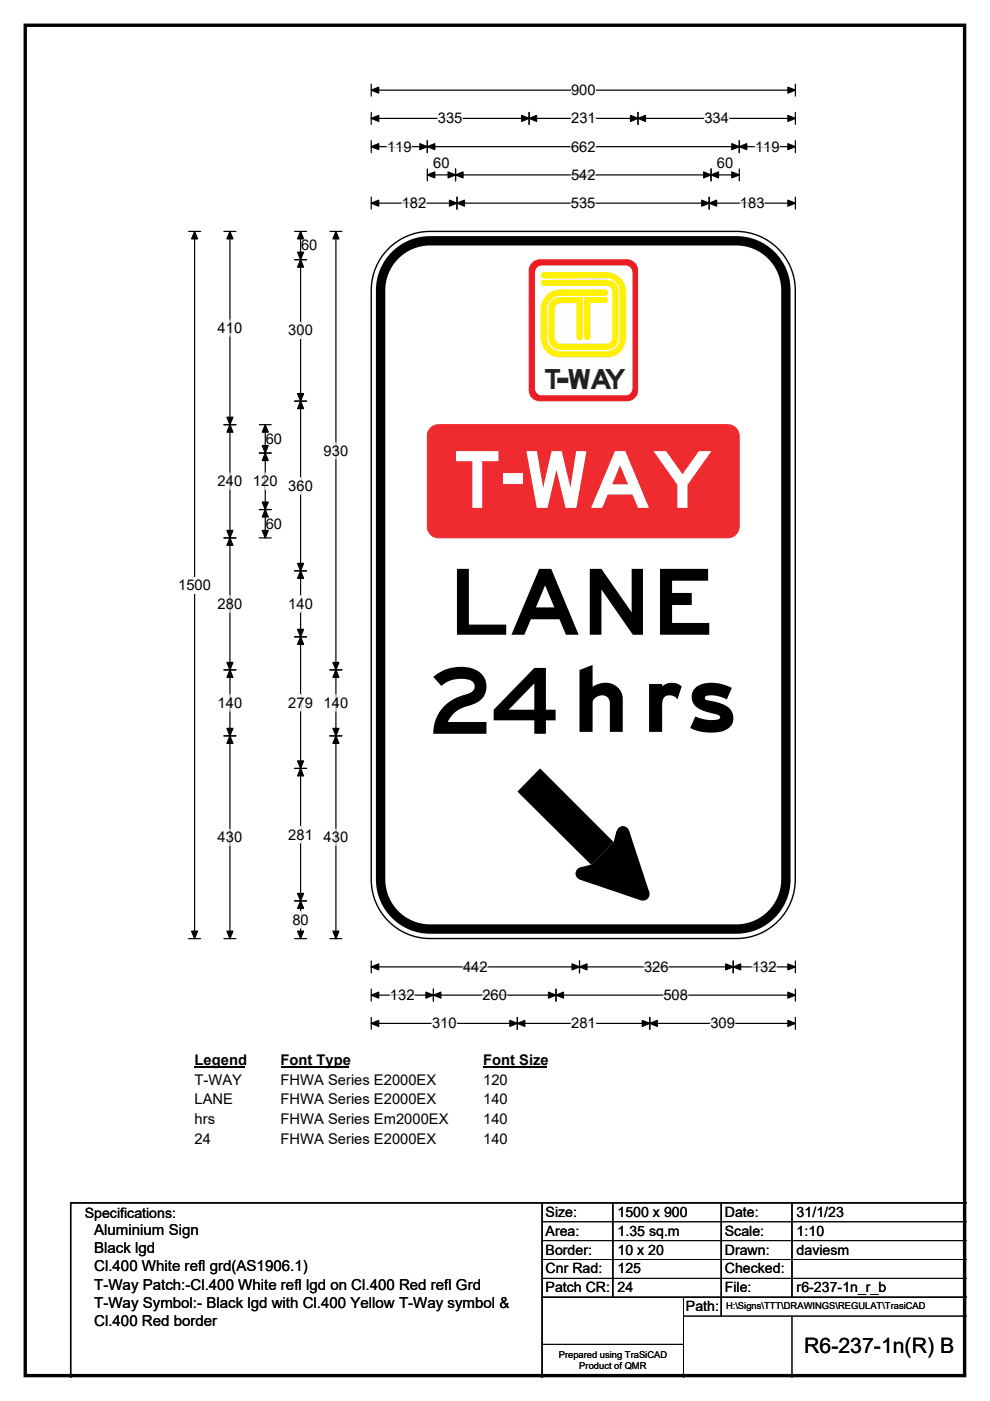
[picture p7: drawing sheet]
<svg xmlns="http://www.w3.org/2000/svg" width="210mm" height="297mm" viewBox="0 0 210 297" stroke-linecap="round" stroke-linejoin="round" font-family="sans-serif">
<path d="M5.4 5.4h199.2v286.3h-199.2z" fill="none" stroke="#000" stroke-width=".72"/>
<path d="M78.7 19.1h90M78.7 17.8v2.6M168.7 17.8v2.6" fill="none" stroke="#000" stroke-width=".25"/>
<path d="M78.7 19.1l1.6-.6v1.2zM167.1 18.5l1.6 .6-1.6 .6z" fill="#000" stroke="#000" stroke-width=".25"/>
<path d="M121.1 17.4h5.2v3.5h-5.2z" fill="#fff"/>
<g fill="none" stroke="#000" stroke-width=".25">
<path d="M78.7 25.1h90M78.7 23.8v2.6M78.7 29.8v2.6M78.7 31.1h90M90.6 29.8v2.6M90.6 35.8v2.6M90.6 37.1h66.2M96.6 35.8v2.6M112.2 23.8v2.6M135.3 23.8v2.6M150.8 35.8v2.6M156.8 29.8v2.6"/>
<path d="M156.8 35.8v2.6M168.7 23.8v2.6M168.7 29.8v2.6M40 49.1h2.5M41.3 49.1v149.9M78.7 41.8v2.5M78.7 43.1h90M96.9 41.8v2.5M150.4 41.8v2.5M168.7 41.8v2.5M40 199h2.5M78.7 203.7v2.6"/>
<path d="M78.7 209.7v2.6M78.7 215.7v2.5M78.7 205h90M78.7 211h90M78.7 217h90M91.9 209.7v2.6M109.7 215.7v2.5M117.9 209.7v2.6M122.9 203.7v2.6M137.8 215.7v2.5M155.5 203.7v2.6M168.7 203.7v2.6"/>
<path d="M168.7 209.7v2.6M168.7 215.7v2.5"/>
</g>
<g fill="#000" stroke="#000" stroke-width=".25">
<path d="M78.7 25.1l1.6-.6v1.2zM78.7 31.1l1.6-.6v1.2zM90.6 31.1l1.6-.6v1.2zM89 30.5l1.6 .6-1.6 .6zM90.6 37.1l1.6-.7v1.3zM96.6 37.1l1.6-.7v1.3zM95 36.4l1.6 .7-1.6 .6zM112.2 25.1l1.6-.6v1.2zM110.6 24.5l1.6 .6-1.6 .6zM133.7 24.5l1.6 .6-1.6 .6zM135.3 25.1l1.6-.6v1.2zM149.2 36.4l1.6 .7-1.6 .6z"/>
<path d="M150.8 37.1l1.6-.7v1.3zM155.2 30.5l1.6 .6-1.6 .6zM156.8 31.1l1.6-.6v1.2zM155.2 36.4l1.6 .7-1.6 .6zM167.1 24.5l1.6 .6-1.6 .6zM167.1 30.5l1.6 .6-1.6 .6zM41.3 49.1l.6 1.6h-1.3zM78.7 43.1l1.6-.7v1.3zM96.9 43.1l1.6-.7v1.3zM95.3 42.4l1.6 .7-1.6 .6zM148.8 42.4l1.6 .7-1.6 .6zM150.4 43.1l1.6-.7v1.3z"/>
<path d="M167.1 42.4l1.6 .7-1.6 .6zM40.6 197.4h1.3l-.6 1.6zM78.7 205l1.6-.6v1.2zM78.7 211l1.6-.6v1.2zM78.7 217l1.6-.7v1.3zM91.9 211l1.6-.6v1.2zM90.3 210.4l1.6 .6-1.6 .6zM109.7 217l1.6-.7v1.3zM108.1 216.3l1.6 .7-1.6 .6zM116.3 210.4l1.6 .6-1.6 .6zM117.9 211l1.6-.6v1.2zM122.9 205l1.6-.6v1.2z"/>
<path d="M121.3 204.4l1.6 .6-1.6 .6zM136.2 216.3l1.6 .7-1.6 .6zM137.8 217l1.6-.7v1.3zM153.9 204.4l1.6 .6-1.6 .6zM155.5 205l1.6-.6v1.2zM167.1 204.4l1.6 .6-1.6 .6zM167.1 210.4l1.6 .6-1.6 .6zM167.1 216.3l1.6 .7-1.6 .6z"/>
</g>
<g fill="none" stroke="#fff" stroke-width=".25">
<path d="M82.1 31.1h5.2M92.9 25.1h5.2M121.1 31.1h5.2M121.1 37.1h5.2M121.2 25.1h5.2M149.4 25.1h5.2M160.1 31.1h5.3M85.2 43.1h5.2M121.1 43.1h5.2M157 43.1h5.2M82.7 211h5.2M91.6 217h5.2"/>
<path d="M98.2 205h5.2M102.3 211h5.2M121.2 217h5.2M136.6 205h5.2M140.7 211h5.2M150.7 217h5.2M159.5 205h5.2"/>
</g>
<path d="M37.8 122.3h6.9v3.5h-6.9z" fill="#fff"/>
<g fill="none" stroke="#000" stroke-width=".25">
<path d="M47.5 49.1h2.5M48.8 49.1v149.9M62.5 49.1h2.5M62.5 55.1h2.5M63.8 49.1v149.9M70 49.1h2.5M71.2 49.1v149.9M47.5 90h2.5M55 90h2.5M55 96.1h2.5M56.3 90v24M62.5 85h2.5"/>
<path d="M47.5 114h2.5M55 114h2.5M55 108h2.5M62.5 121h2.5M62.5 135h2.5M47.5 142h2.5M47.5 156h2.5M70 142h2.5M70 156h2.5M62.5 162.9h2.5M47.5 199h2.5M62.5 199h2.5"/>
<path d="M62.5 191h2.5M70 199h2.5"/>
</g>
<g fill="#000" stroke="#000" stroke-width=".25">
<path d="M48.8 49.1l.6 1.6h-1.3zM63.8 55.1l.6 1.5h-1.3zM63.8 49.1l.6 1.6h-1.3zM63.1 53.5h1.3l-.6 1.6zM71.2 49.1l.7 1.6h-1.3zM48.8 90l.6 1.6h-1.3zM48.1 88.5h1.3l-.6 1.5zM56.3 96.1l.6 1.5h-1.3zM56.3 90l.6 1.6h-1.3zM55.6 94.5h1.3l-.6 1.6zM63.1 83.5h1.3l-.6 1.5zM63.8 85l.6 1.6h-1.3z"/>
<path d="M48.1 112.5h1.3l-.6 1.5zM48.8 114l.6 1.6h-1.3zM55.6 106.4h1.3l-.6 1.6zM56.3 108l.6 1.6h-1.3zM55.6 112.5h1.3l-.6 1.5zM63.1 119.4h1.3l-.6 1.6zM63.8 121l.6 1.6h-1.3zM63.1 133.4h1.3l-.6 1.6zM63.8 135l.6 1.6h-1.3zM48.1 140.4h1.3l-.6 1.6zM48.8 142l.6 1.6h-1.3zM48.1 154.4h1.3l-.6 1.6z"/>
<path d="M48.8 156l.6 1.6h-1.3zM71.2 142l.7 1.6h-1.3zM70.6 154.4h1.3l-.7 1.6zM70.6 140.4h1.3l-.7 1.6zM71.2 156l.7 1.6h-1.3zM63.1 161.3h1.3l-.6 1.6zM63.8 162.9l.6 1.6h-1.3zM48.1 197.4h1.3l-.6 1.6zM63.1 189.4h1.3l-.6 1.6zM63.8 191l.6 1.6h-1.3zM63.1 197.4h1.3l-.6 1.6zM70.6 197.4h1.3l-.7 1.6z"/>
</g>
<g fill="none" stroke="#fff" stroke-width=".25">
<path d="M48.8 67.8v3.5M63.8 68.3v3.5M71.2 93.8v3.5M48.8 100.3v3.5M56.3 100.3v3.5M63.8 101.3v3.5M48.8 126.3v3.5M63.8 126.3v3.5M48.8 147.3v3.5M63.8 147.2v3.5M71.2 147.3v3.5M48.8 175.8v3.5"/>
<path d="M63.8 175.2v3.5M71.2 175.8v3.5M63.8 193.3v3.5"/>
</g>
<path d="M41.3 223h10.7v3.5h-10.7z" fill="#fff"/>
<path d="M41.3 226.3h10.7" fill="none" stroke="#000" stroke-width=".32"/>
<path d="M59.5 223h14.4v3.5h-14.4z" fill="#fff"/>
<path d="M59.5 226.3h14.4" fill="none" stroke="#000" stroke-width=".32"/>
<path d="M102.5 223h13.5v3.5h-13.5z" fill="#fff"/>
<path d="M102.5 226.3h13.5" fill="none" stroke="#000" stroke-width=".32"/>
<g fill="#fff">
<path d="M41.3 227.2h10v3.5h-10z"/>
<path d="M59.5 227.2h32.9v3.5h-32.9z"/>
<path d="M102.5 227.2h5.2v3.5h-5.2z"/>
<path d="M41.3 231.4h8.1v3.4h-8.1z"/>
<path d="M59.5 231.4h32.9v3.4h-32.9z"/>
<path d="M102.5 231.4h5.2v3.4h-5.2z"/>
<path d="M41.3 235.5h4.3v3.5h-4.3z"/>
<path d="M59.5 235.5h35.5v3.5h-35.5z"/>
<path d="M102.5 235.5h5.2v3.5h-5.2z"/>
<path d="M41.3 239.7h3.4v3.5h-3.4z"/>
<path d="M59.5 239.7h32.9v3.5h-32.9z"/>
<path d="M102.5 239.7h5.2v3.5h-5.2z"/>
</g>
<path d="M82.4 52.7a12.5 12.5 0 0 1 8.8-3.6h65a12.5 12.5 0 0 1 12.5 12.5v124.9a12.5 12.5 0 0 1-12.5 12.5h-65a12.5 12.5 0 0 1-12.5-12.5v-124.9a12.4 12.4 0 0 1 3.7-8.9z" fill-rule="evenodd" fill="#fff" stroke="#fff" stroke-width=".21"/>
<path d="M83.4 54.6a10.5 10.5 0 0 1 7.8-3.5h65a10.5 10.5 0 0 1 10.5 10.4v125a10.5 10.5 0 0 1-10.5 10.5h-65a10.5 10.5 0 0 1-10.5-10.5v-125a10.4 10.4 0 0 1 2.7-6.9z" fill="none" stroke="#000" stroke-width="2"/>
<path d="M82.4 52.7a12.5 12.5 0 0 1 8.8-3.6h65a12.5 12.5 0 0 1 12.5 12.5v124.9a12.5 12.5 0 0 1-12.5 12.5h-65a12.5 12.5 0 0 1-12.5-12.5v-124.9a12.4 12.4 0 0 1 3.7-8.9z" fill="none" stroke="#000" stroke-width=".3"/>
<g fill="#000">
<path d="M114.6 162.9l15.6 15.6-4.9 4.8-15.6-15.5z"/>
<path d="M123 183.9l2.3-.6 4.9-4.8 .5-2.3 2.7-.1 4.3 13.1-1.7 1.7-13-4.4z" fill-rule="evenodd"/>
<circle cx="132.1" cy="176.5" r="1.35"/>
<circle cx="123.4" cy="185.2" r="1.35"/>
<circle cx="136.4" cy="189.6" r="1.35"/>
</g>
<path d="M112.9 55.8l1-.6 .7-.1h18.3a2.31 2.31 0 0 1 2.4 2.3v25.3a2.29 2.29 0 0 1-2.4 2.3h-18.3a2.29 2.29 0 0 1-2.4-2.3v-25.3l.1-.6z" fill-rule="evenodd" fill="#ed1b23" stroke="#ed1b23" stroke-width=".21"/>
<path d="M113.7 56.8l.7-.5 .5-.1h17.8a1.58 1.58 0 0 1 1.6 1.6v24.6a1.58 1.58 0 0 1-1.6 1.5h-17.8a1.6 1.6 0 0 1-1.6-1.5v-24.6z" fill-rule="evenodd" fill="#fefefe" stroke="#ed1b23" stroke-width=".21"/>
<g fill="#fff100" stroke="#fff100" stroke-width=".21">
<path d="M115 57.9l13.7-.1a4.1 4.1 0 0 1 4 4v9.9a4 4 0 0 1-4 3.9h-9.9a3.9 3.9 0 0 1-4-3.9v-6.3a4 4 0 0 1 4-3.9h9.6a.57 .57 0 0 1 .5 .6 .57 .57 0 0 1-.5 .5h-9.5a2.83 2.83 0 0 0-3 2.9l.1 6.2a2.82 2.82 0 0 0 2.9 2.9h9.7a2.8 2.8 0 0 0 3-3v-9.8a2.86 2.86 0 0 0-3-2.9h-13.3a.58 .58 0 0 1-.5-.4 .58 .58 0 0 1 .2-.6z" fill-rule="evenodd"/>
<path d="M115.1 59.5l13.6-.1a2.31 2.31 0 0 1 2.4 2.4v9.8a2.37 2.37 0 0 1-2.4 2.5h-9.9a2.36 2.36 0 0 1-2.3-2.4v-6.1a2.24 2.24 0 0 1 2.4-2.5h4.6v8.4a.58 .58 0 0 1-.6 .5 .58 .58 0 0 1-.5-.5v-7.3h-3.5a1.38 1.38 0 0 0-1.4 1.3v6.2a1.39 1.39 0 0 0 1.4 1.3h9.8a1.3 1.3 0 0 0 1.3-1.3v-9.9a1.42 1.42 0 0 0-1.3-1.3h-13.4a.55 .55 0 0 1-.5-.4 .55 .55 0 0 1 .3-.6z" fill-rule="evenodd"/>
<path d="M124 63.1h4.4a.53 .53 0 0 1 .5 .5 .53 .53 0 0 1-.5 .5l-3.3 .1v7.3a.58 .58 0 0 1-.6 .5 .58 .58 0 0 1-.5-.5z" fill-rule="evenodd"/>
</g>
<path d="M118.3 80.2h2.1v.9h-2.1z" fill-rule="evenodd" fill="#221f20" stroke="#221f20" stroke-width=".21"/>
<path d="M91.5 90.6l1-.5 .5-.1h61.4a2.4 2.4 0 0 1 2.4 2.4v19.2a2.41 2.41 0 0 1-2.4 2.4h-61.4a2.39 2.39 0 0 1-2.4-2.4v-19.2a2.38 2.38 0 0 1 .9-1.8z" fill-rule="evenodd" fill="#ef2b2f" stroke="#ef2b2f" stroke-width=".21"/>
<path d="M115 255v37M130 255v20M153 255v24M168 255v20M205 255h-190v37M115 275h90" fill="none" stroke="#000" stroke-width=".3"/>
<path d="M115 259h90M115 263h90M115 267h90M115 271h90M145 279h60M145 275v17M168 279v13M115 285h30" fill="none" stroke="#000" stroke-width=".21"/>
<g font-size="19.4">
<text x="95.1" y="134.6">LANE</text>
<text x="90.9" y="155.6">24hrs</text>
</g>
<text font-size="16.7" fill="#fff" x="96.2" y="107.7">T-WAY</text>
<text font-size="4.5" x="170.6" y="286.9">R6-237-1n(R) B</text>
<g font-size="4.2" fill="#221f20">
<text x="115.6" y="82.4">TWA</text>
<text x="128.4" y="82.4">Y</text>
</g>
<g font-size="3.2">
<text x="20" y="261.9">Aluminium Sign</text>
<text x="20" y="265.7">Black lgd</text>
<text x="20" y="269.6">Cl.400 White refl grd(AS1906.1)</text>
<text x="20" y="273.4">T-Way Patch:-Cl.400 White refl lgd on Cl.400 Red refl Grd</text>
<text x="20" y="277.2">T-Way Symbol:- Black lgd with Cl.400 Yellow T-Way symbol &amp;</text>
<text x="20" y="281.1">Cl.400 Red border</text>
</g>
<g font-size="3.1">
<text x="121.1" y="20.2">900</text>
<text x="92.9" y="26.2">335</text>
<text x="121.2" y="26.2">231</text>
<text x="149.4" y="26.2">334</text>
<text x="82.1" y="32.2">119</text>
<text x="91.9" y="35.7">60</text>
<text x="121.1" y="32.2">662</text>
<text x="152.1" y="35.7">60</text>
<text x="160.1" y="32.2">119</text>
<text x="121.1" y="38.1">542</text>
<text x="85.2" y="44.1">182</text>
<text x="121.1" y="44.1">535</text>
<text x="157" y="44.1">183</text>
<text x="63.9" y="53.1">60</text>
<text x="46.2" y="70.6">410</text>
<text x="61.2" y="71.1">300</text>
<text x="56.4" y="94.1">60</text>
<text x="68.6" y="96.6">930</text>
<text x="46.2" y="103.1">240</text>
<text x="53.7" y="103.1">120</text>
<text x="61.2" y="104.1">360</text>
<text x="56.4" y="112.1">60</text>
<text x="37.8" y="125.1">1500</text>
<text x="46.2" y="129.1">280</text>
<text x="61.2" y="129.1">140</text>
<text x="46.2" y="150.1">140</text>
<text x="61.2" y="150">279</text>
<text x="68.6" y="150.1">140</text>
<text x="46.2" y="178.6">430</text>
<text x="61.2" y="178">281</text>
<text x="68.6" y="178.6">430</text>
<text x="62" y="196">80</text>
<text x="98.2" y="206.1">442</text>
<text x="136.6" y="206.1">326</text>
<text x="159.5" y="206.1">132</text>
<text x="82.7" y="212">132</text>
<text x="102.3" y="212">260</text>
<text x="140.7" y="212">508</text>
<text x="91.6" y="218">310</text>
<text x="121.2" y="218">281</text>
<text x="150.7" y="218">309</text>
<text x="41.3" y="225.8">Legend</text>
<text x="59.5" y="225.8">Font Type</text>
<text x="102.5" y="225.8">Font Size</text>
<text x="41.3" y="230">T-WAY</text>
<text x="59.5" y="230">FHWA Series E2000EX</text>
<text x="102.5" y="230">120</text>
<text x="41.3" y="234.1">LANE</text>
<text x="41.3" y="238.3">hrs</text>
<text x="59.5" y="234.1">FHWA Series E2000EX</text>
<text x="59.5" y="238.3">FHWA Series Em2000EX</text>
<text x="102.5" y="234.1">140</text>
<text x="102.5" y="238.3">140</text>
<text x="41.3" y="242.5">24</text>
<text x="59.5" y="242.5">FHWA Series E2000EX</text>
<text x="102.5" y="242.5">140</text>
</g>
<g font-size="3">
<text x="115.7" y="258">Size:</text>
<text x="131" y="258">1500 x 900</text>
<text x="153.7" y="258">Date:</text>
<text x="169" y="258">31/1/23</text>
<text x="18" y="258.2">Specifications:</text>
<text x="115.7" y="262">Area:</text>
<text x="131" y="262">1.35 sq.m</text>
<text x="153.7" y="262">Scale:</text>
<text x="169" y="262">1:10</text>
<text x="115.7" y="266">Border:</text>
<text x="115.7" y="270">Cnr Rad:</text>
<text x="131" y="266">10 x 20</text>
<text x="131" y="270">125</text>
<text x="153.7" y="266">Drawn:</text>
<text x="153.7" y="270">Checked:</text>
<text x="169" y="266">daviesm</text>
<text x="115.7" y="274">Patch CR:</text>
<text x="131" y="274">24</text>
<text x="153.7" y="274">File:</text>
<text x="169" y="274">r6-237-1n_r_b</text>
<text x="145.5" y="278">Path:</text>
</g>
<g font-size="2">
<text x="154" y="277.6">H:\Signs\TTT\DRAWINGS\REGULAT\TrasiCAD</text>
<text x="118.5" y="287.8">Prepared using TraSiCAD</text>
<text x="122.9" y="290.2">Product of QMR</text>
</g>
</svg>
